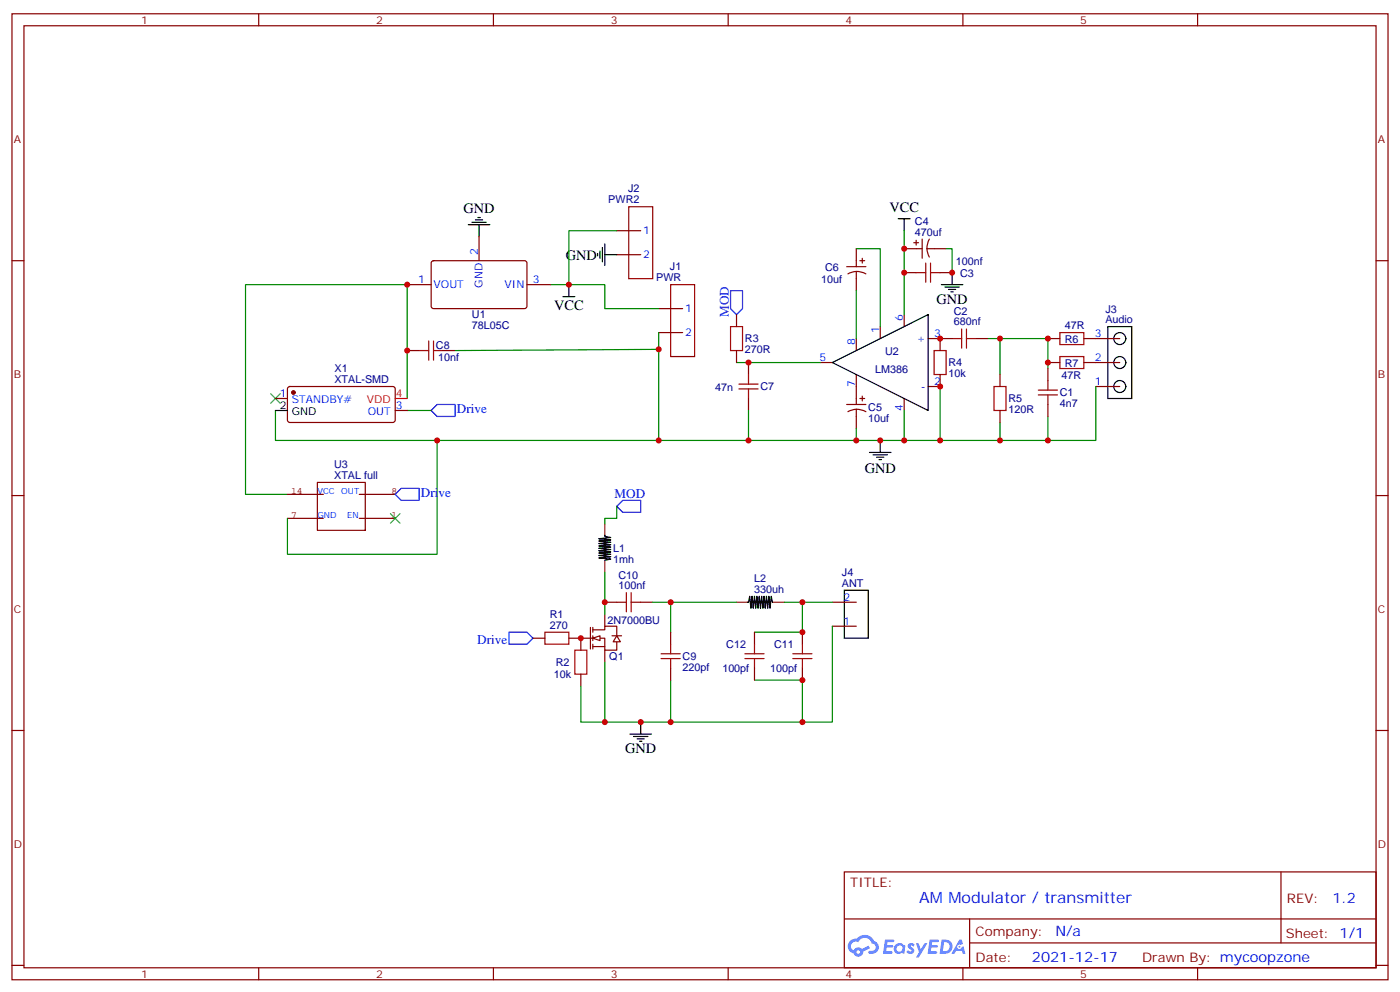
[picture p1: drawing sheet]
<svg xmlns="http://www.w3.org/2000/svg" width="412mm" height="292mm" viewBox="0 0 412 292" stroke-linecap="round" stroke-linejoin="round" font-family="sans-serif">
<g fill="none" stroke="#870000" stroke-width=".35">
<path d="M3.5 4.1h405.4v284.3h-405.4zM7.1 7.6h398.2v277.3h-398.2zM76.2 4.1v3.5M145.3 4.1v3.5M214.5 4.1v3.5M283.6 4.1v3.5M352.8 4.1v3.5M3.5 76.7h3.6M405.3 76.7h3.6M3.5 145.9h3.6M405.3 145.9h3.6M3.5 215h3.6"/>
<path d="M405.3 215h3.6M248.7 256.6h156.6v28.3h-156.6zM377.3 256.7v20.8M248.7 270.5h156.5M285.6 277.5h119.6M285.6 270.5v14.1M3.5 284.2h3.6M76.2 284.9v3.5M145.3 284.9v3.5M214.5 284.9v3.5M283.6 284.9v3.5M352.8 284.9v3.5"/>
<path d="M405.3 284.2h3.6"/>
</g>
<g fill="#5487ff">
<path d="M267.7 277.8a1.22 1.22 0 0 1 1.7 .3l-.4 .6a.47 .47 0 0 0-.3-.4 .47 .47 0 0 0-.5 .1l.1 .3a1.14 1.14 0 0 1 .8 1.7 1.14 1.14 0 0 1-1.9 0l-.2-.2 .5-.5 .7 .4a.29 .29 0 0 0 .3-.2 .29 .29 0 0 0-.2-.4 1.04 1.04 0 0 1-.6-1.7z"/>
<path d="M260.7 276.6h2.4l.3 .2-.2 .5h-1.8l-.1 .9h1.5l.3 .3-.3 .4h-1.6l-.2 1.1 1.7 .1 .2 .3-.2 .3h-2.6z"/>
<path d="M273.8 276.6h2.4l.3 .2-.1 .5h-1.8l-.2 .9h1.6l.3 .3-.4 .4h-1.6l-.1 1.1 1.7 .1 .2 .3-.2 .3h-2.6z"/>
<path d="M282.6 276.6h.7l.3 1.2-.6 .3a.69 .69 0 0 0-1 .3 .69 .69 0 0 0 .4 1 .69 .69 0 0 0 .9-.6l.5-.3 .6 2.2h-.8l-.2-.9h-1.8l-.5 .9h-.8z"/>
<path d="M269.8 277.7h.8l.6 1.8 1.1-1.8h.9l-2.6 4.1h-.8l.9-1.5z"/>
<path d="M277.4 276.6l-.6 4.1h1.3a2.11 2.11 0 0 0 2.5-2.1 2.11 2.11 0 0 0-2.5-2zM278.1 277.3a1.39 1.39 0 0 1 1.7 1.4 1.39 1.39 0 0 1-1.8 1.3h-.3z"/>
<path d="M263.7 278.2a1.54 1.54 0 0 0-.1 2.1 1.54 1.54 0 0 0 2.2 .2l.6 .2 .3-2.3-.2-.2-.4-.1a1.49 1.49 0 0 0-2.4 .1zM264 279.2a.94 .94 0 0 1 1.8 0 .94 .94 0 0 1-1.8 0z"/>
<path d="M250.4 276.9a2.18 2.18 0 0 0 1.1 3.8 1.44 1.44 0 0 0 1.6 .9 1.44 1.44 0 0 0 1.2-1.5l2-1-.5-.7-1.9 .9a1.47 1.47 0 0 0-2.4 .5 1.39 1.39 0 0 1-.7-2 1.39 1.39 0 0 1 2-.4 2.12 2.12 0 0 1 2.2-1.3 2.12 2.12 0 0 1 1.9 1.6 1.14 1.14 0 0 1 1.1 1.5 1.14 1.14 0 0 1-1.7 .7 .43 .43 0 0 0-.5 .3 .43 .43 0 0 0 .4 .5 1.98 1.98 0 0 0 2.5-1.2 1.98 1.98 0 0 0-1.2-2.5 3.1 3.1 0 0 0-5.3-.7l-.9 .1zM252.3 280.2a.55 .55 0 0 1 1.1 0 .55 .55 0 0 1-1.1 0z"/>
<circle cx="282.6" cy="278.7" r=".26"/>
</g>
<path d="M171.1 187.9h7.1v3.5h3.5v-2.5M173.9 184.7v6.3M174.6 185.4h3.6v-1.1h3.5v2.8M174.6 184.7v1.4M174.6 187.1v1.5M174.6 189.6v1.4M174.6 190.3h3.6M178.2 180.8v3.5M178.2 191.4v3.5M180.3 187.1h2.8" fill="none" stroke="#870000" stroke-width=".35"/>
<g fill="#fff" stroke="#870000" stroke-width=".35">
<path d="M181.7 187.1l1 1.8h-2.1z"/>
<path d="M174.6 187.9l2.1-.8v1.5z"/>
</g>
<g fill="none" stroke="#000" stroke-width=".35">
<path d="M137.9 66.1h6.4M139 65.4h4.2M140.1 64.7h2.1M140.8 64h.7M141.1 66.1v3.6M176 74.6v.7M176.7 73.9v2.1M177.4 72.8v4.3M178.2 75h3.5M178.2 71.8v6.3M264.6 64.4h3.5M266.3 64.4v3.5"/>
<path d="M165.8 87.3h3.5M167.6 83.8v3.5M277.3 83.8h6.3M278.3 84.5h4.3M279.4 85.2h2.1M280.1 85.9h.7M280.5 80.3v3.5M326.3 96.1h7.1v21.2h-7.1zM245.2 106.7l28.2-14.1v28.2zM81.1 120.8h3.6M256.1 133.2h6.4M257.2 133.9h4.2"/>
<path d="M258.2 134.6h2.1M258.9 135.3h.7M259.3 129.6v3.6M178.2 157.5v.4l1.7 .3-3.5 .4 3.5 .3-3.5 .4 3.5 .3-3.5 .4 3.5 .3-3.5 .4 3.5 .3-3.5 .4 3.5 .3-3.5 .4 3.5 .4-3.5 .3 3.5 .4-3.5 .3 3.5 .4-3.5 .3 3.5 .4-1.7 .3M220.1 177.3h.4l.3-1.8 .4 3.5 .3-3.5 .4 3.5 .3-3.5 .4 3.5 .4-3.5 .3 3.5 .4-3.5 .3 3.5 .4-3.5 .3 3.5 .4-3.5 .3 3.5 .4-3.5 .3 3.5 .4-3.5 .3 3.5 .4-3.5 .3 1.8M248.7 173.7h7.1v14.2h-7.1zM185.6 216.1h6.3M186.6 216.8h4.3M187.7 217.5h2.1M188.4 218.2h.7M188.7 212.5v3.6"/>
<circle cx="329.8" cy="99.7" r="1.76"/>
<circle cx="329.8" cy="106.7" r="1.76"/>
<circle cx="329.8" cy="113.8" r="1.76"/>
</g>
<path d="M215.2 85.5h3.5v5.3l-1.7 1.8-1.8-1.8zM127 120.8l1.8-1.7h5.3v3.5h-5.3zM116.4 145.5l1.8-1.7h5.3v3.5h-5.3zM181.7 149l1.7-1.7h5.3v3.5h-5.3zM149.9 186.1h5.3l1.8 1.8-1.8 1.7h-5.3z" fill="none" stroke="#00f" stroke-width=".35"/>
<g fill="none" stroke="#a10000" stroke-width=".35">
<path d="M272.7 77.4v5.7M274.1 77.4v5.7M215.2 96.1h3.5v7.1h-3.5zM269.9 80.3h2.8M274.1 80.3h2.8M280.5 99.7h2.8M283.3 96.8v5.7M284.7 96.8v5.7M284.7 99.7h2.8M312.2 97.9h7.1v3.5h-7.1zM123.5 103.2h2.8M126.3 100.4v5.6"/>
<path d="M127.7 103.2h2.8M127.7 100.4v5.6M217.7 113.1h5.6M217.7 114.5h5.6M220.5 110.2v2.9M220.5 114.5v2.8M275.2 103.2h3.5v7h-3.5zM292.8 113.8h3.5v7h-3.5zM305.9 114.8h5.6M305.9 116.2h5.6M308.7 112v2.8M308.7 116.2v2.9"/>
<path d="M312.2 105h7.1v3.5h-7.1zM181.7 177.3h2.8M184.5 174.4v5.7M185.9 174.4v5.7M185.9 177.3h2.8M160.5 186.1h7.1v3.5h-7.1zM169.3 191.4h3.6v7h-3.6zM194.7 192.4h5.7M194.7 193.9h5.7M197.6 189.6v2.8M197.6 193.9v2.8M219.4 192.4h5.7"/>
<path d="M219.4 193.9h5.7M222.2 189.6v2.8M222.2 193.9v2.8M233.5 192.4h5.7M233.5 193.9h5.7M236.4 189.6v2.8M236.4 193.9v2.8"/>
</g>
<g fill="none" stroke="#870000" stroke-width=".35">
<path d="M127.2 76.9l.5-.2 27.1 .1 .4 .6v13l-.7 .4h-27.1l-.4-.7v-12.7zM141.1 69.7v7M181.7 67.9h7M181.7 75h7M249.4 78.5h5.7M252.2 79.9l1.5 .2 1.4 .5M252.2 79.9l-2.4 .7M252.2 73.2v5.3M252.2 79.9v5.6M253.3 76.7h1.4M254 76v1.4M266.3 73.2h5.3"/>
<path d="M269.2 71.4h1.4M269.9 70.7v1.4M271.6 70.4v5.6M273 73.2l.8 2.5M273 73.2h5.7M273.8 70.4l-.6 1.3-.2 1.5M119.9 83.8h7.1M155.2 83.8h7.1M194 90.8h7.1M194 97.9h7.1M217 92.6v3.5M252.2 99.7v3.5"/>
<path d="M259.3 96.1v3.6M266.3 92.6v3.5M266.3 80.3h3.6M273.4 99.7h7.1M276.9 99.7v3.5M276.9 80.3h3.6M287.5 99.7h3.5M308.7 99.7h3.5M319.3 99.7h10.5M81.1 117.3h3.6M84.9 114l.5-.2h30.6l.4 .7v9.4l-.7 .5-30.6-.1-.4-.7v-9.1zM119.9 103.2h3.6"/>
<path d="M130.5 103.2h3.6M217 103.2v3.5M220.5 106.7v3.5M220.5 117.3v3.5M241.7 106.7h3.5M249.4 119.1h5.7M252.2 110.2v8.9M253.3 117.3h1.4M254 116.6v1.4M266.3 117.3v3.5M276.9 110.2v3.6h-3.5M294.6 110.2v3.6"/>
<path d="M308.7 106.7h3.5M308.7 108.5v3.5M308.7 119.1v3.5M319.3 106.7h10.5M322.8 113.8h7M116.4 120.8h3.5M252.2 120.5l1.5 .1 1.4 .6M252.2 120.5l-2.4 .7M252.2 120.5v5.6M294.6 120.8v3.6M178.2 177.3h3.5M188.7 177.3h3.6"/>
<path d="M245.2 177.3h7M157 187.9h3.5M167.6 187.9h3.5v3.5M171.1 198.4v3.6M197.6 186.1v3.5M197.6 196.7v3.5M222.2 186.1v3.5M222.2 196.7v3.5M236.4 186.1v3.5M236.4 196.7v3.5M245.2 184.3h7"/>
</g>
<g fill="none" stroke="#008700" stroke-width=".35">
<path d="M181.7 67.9h-14.1v15.9h-5.3M252.2 73.2h7.1v22.9M266.3 67.9v24.7M278.7 73.2h1.8v7.1M167.6 83.8h10.6v7h15.8M194 97.9v31.7M252.2 85.5v14.2M291 99.7h3.6v10.5M294.6 99.7h14.1v8.8M119.9 117.3v-33.5h-47.6v61.7h12.4M194 102.8l-59.9 .4M217 106.7h24.7"/>
<path d="M276.9 113.8v15.8h-10.6v-8.8M322.8 113.8v15.8h-14.1M81.1 120.8v8.8h171.1M119.9 120.8h7.1M128.8 129.6v33.6h-44.1v-10.6M220.5 120.8v8.8M252.2 126.1v3.5h14.1M294.6 124.4v5.2h-17.7M308.7 122.6v7h-14.1M181.7 149v3.6h-3.5v1.7M178.2 168.5v12.3M192.3 177.3h24.7"/>
<path d="M197.6 177.3v8.8M231.1 177.3h14.1M236.4 177.3v8.8h-14.2M178.2 194.9v17.6h-7.1v-10.5M245.2 184.3v28.2h-8.8M197.6 200.2v12.3M222.2 200.2h14.2v12.3h-58.2"/>
</g>
<path d="M178.2 154.3v3.6M178.2 164.9v3.6M217 177.3h3.5M227.5 177.3h3.6" fill="none" stroke="#8c2424" stroke-width=".35"/>
<path d="M185.2 60.9h7.1v21.1h-7.1zM197.6 83.8h7v21.2h-7z" fill="none" stroke="#900" stroke-width=".35"/>
<path d="M79.7 115.9l2.8 2.8M82.5 115.9l-2.8 2.8M115 151.2l2.8 2.8M117.8 151.2l-2.8 2.8" fill="none" stroke="#3c3" stroke-width=".35"/>
<path d="M84.7 145.5h10.5M84.7 152.6h10.5M93.5 142h14.1v14.1h-14.1zM105.8 145.5h10.6M105.8 152.6h10.6" fill="none" stroke="#850000" stroke-width=".35"/>
<circle cx="86.4" cy="115.5" r=".53" fill="#870000" stroke="#870000" stroke-width=".35"/>
<path d="M116.4 117.3h3.5" fill="none" stroke="#f00" stroke-width=".35"/>
<g fill="#c00">
<circle cx="220.5" cy="106.7" r=".88"/>
<circle cx="308.7" cy="99.7" r=".88"/>
<circle cx="308.7" cy="106.7" r=".88"/>
<circle cx="294.6" cy="129.6" r=".88"/>
<circle cx="294.6" cy="99.7" r=".88"/>
<circle cx="276.9" cy="129.6" r=".88"/>
<circle cx="266.3" cy="129.6" r=".88"/>
<circle cx="276.9" cy="99.7" r=".88"/>
<circle cx="276.9" cy="113.8" r=".88"/>
<circle cx="259.3" cy="129.6" r=".88"/>
<circle cx="266.3" cy="73.2" r=".88"/>
<circle cx="266.3" cy="80.3" r=".88"/>
<circle cx="280.5" cy="80.3" r=".88"/>
<circle cx="308.7" cy="129.6" r=".88"/>
<circle cx="236.4" cy="177.3" r=".88"/>
<circle cx="171.1" cy="187.9" r=".88"/>
<circle cx="119.9" cy="103.2" r=".88"/>
<circle cx="119.9" cy="83.8" r=".88"/>
<circle cx="128.8" cy="129.6" r=".88"/>
<circle cx="197.6" cy="177.3" r=".88"/>
<circle cx="178.2" cy="177.3" r=".88"/>
<circle cx="178.2" cy="212.5" r=".88"/>
<circle cx="197.6" cy="212.5" r=".88"/>
<circle cx="188.7" cy="212.5" r=".88"/>
<circle cx="236.4" cy="212.5" r=".88"/>
<circle cx="236.4" cy="186.1" r=".88"/>
<circle cx="236.4" cy="200.2" r=".88"/>
<circle cx="167.6" cy="83.8" r=".88"/>
<circle cx="194" cy="129.6" r=".88"/>
<circle cx="194" cy="102.8" r=".88"/>
<circle cx="252.2" cy="129.6" r=".88"/>
<circle cx="220.5" cy="129.6" r=".88"/>
</g>
<text font-size="4.6" fill="#00f" x="270.8" y="265.7">AM Modulator / transmitter</text>
<g font-size="4.2">
<text x="136.5" y="62.8">GND</text>
<text x="262" y="62.3">VCC</text>
<text x="166.7" y="76.5">GND</text>
<text x="275.9" y="89.4">GND</text>
<text x="163.2" y="91.3">VCC</text>
<text x="254.7" y="139.3">GND</text>
<text x="184.1" y="221.7">GND</text>
</g>
<g font-size="4.2" fill="#00f">
<text x="392.5" y="265.9">1.2</text>
<text x="310.9" y="275.5">N/a</text>
<text x="304" y="283.3">2021-12-17</text>
</g>
<g font-size="3.9" fill="#00f">
<text x="214.6" y="93.2" transform="rotate(-90 214.6 93.2)">MOD</text>
<text x="134.6" y="121.5">Drive</text>
<text x="124" y="146.2">Drive</text>
<text x="181" y="146.7">MOD</text>
<text x="140.6" y="189.6">Drive</text>
</g>
<g font-size="3.9" fill="#800">
<text x="250.5" y="261.2">TITLE:</text>
<text x="379.1" y="265.9">REV:</text>
<text x="287.4" y="275.4">Company:</text>
<text x="378.7" y="276">Sheet: 1/1</text>
<text x="287.4" y="283.1">Date:</text>
<text x="336.4" y="283.2">Drawn By: mycoopzone</text>
</g>
<g font-size="3.2" fill="#800">
<text x="41.6" y="7.1">1</text>
<text x="110.8" y="7.1">2</text>
<text x="179.9" y="7.1">3</text>
<text x="249.1" y="7.1">4</text>
<text x="318.2" y="7.1">5</text>
<text x="4.1" y="42.2">A</text>
<text x="405.9" y="42.2">A</text>
<text x="4.1" y="111.3">B</text>
<text x="405.9" y="111.3">B</text>
<text x="4.1" y="180.4">C</text>
<text x="405.9" y="180.4">C</text>
<text x="4.1" y="249.6">D</text>
<text x="405.9" y="249.6">D</text>
<text x="41.6" y="287.9">1</text>
<text x="110.8" y="287.9">2</text>
<text x="179.9" y="287.9">3</text>
<text x="249.1" y="287.9">4</text>
<text x="318.2" y="287.9">5</text>
</g>
<g font-size="3.2" fill="#000080">
<text x="179.2" y="59.8">PWR2</text>
<text x="185" y="56.5">J2</text>
<text x="269.5" y="69.3">470uf</text>
<text x="269.5" y="66.1">C4</text>
<text x="281.6" y="77.9">100nf</text>
<text x="193.3" y="82.7">PWR</text>
<text x="197.4" y="79.5">J1</text>
<text x="241.9" y="83.2">10uf</text>
<text x="243.1" y="79.7">C6</text>
<text x="282.9" y="81.4">C3</text>
<text x="139" y="93.7">U1</text>
<text x="281" y="95.8">680nf</text>
<text x="281" y="92.7">C2</text>
<text x="325.6" y="95.1">Audio</text>
<text x="325.6" y="92">J3</text>
<text x="139" y="96.8">78L05C</text>
<text x="219.4" y="100.8">R3</text>
<text x="313.6" y="96.8">47R</text>
<text x="313.6" y="100.8">R6</text>
<text x="128.4" y="102.6">C8</text>
<text x="129" y="106.1">10nf</text>
<text x="219.4" y="103.9">270R</text>
<text x="260.7" y="104.4">U2</text>
<text x="279.4" y="107.9">R4</text>
<text x="313.6" y="107.9">R7</text>
<text x="98.5" y="112.7">XTAL-SMD</text>
<text x="98.5" y="109.5">X1</text>
<text x="257.8" y="109.7">LM386</text>
<text x="279.4" y="111">10k</text>
<text x="312.7" y="111.4">47R</text>
<text x="210.7" y="114.9">47n</text>
<text x="224" y="114.9">C7</text>
<text x="297" y="118.4">R5</text>
<text x="312.2" y="119.8">4n7</text>
<text x="312.2" y="116.7">C1</text>
<text x="255.8" y="124.2">10uf</text>
<text x="255.8" y="121.1">C5</text>
<text x="297" y="121.5">120R</text>
<text x="98.4" y="137.7">U3</text>
<text x="98.4" y="140.9">XTAL full</text>
<text x="180.6" y="165.6">1mh</text>
<text x="180.6" y="162.6">L1</text>
<text x="182.2" y="173.4">100nf</text>
<text x="182.2" y="170.3">C10</text>
<text x="222.2" y="171.3">L2</text>
<text x="248" y="172.7">ANT</text>
<text x="248" y="169.5">J4</text>
<text x="222.2" y="174.4">330uh</text>
<text x="161.9" y="185">270</text>
<text x="161.9" y="181.9">R1</text>
<text x="178.9" y="183.7">2N7000BU</text>
<text x="213.9" y="190.8">C12</text>
<text x="228" y="190.8">C11</text>
<text x="163.7" y="196">R2</text>
<text x="179.5" y="194.3">Q1</text>
<text x="201.1" y="197.4">220pf</text>
<text x="201.1" y="194.3">C9</text>
<text x="212.8" y="197.8">100pf</text>
<text x="226.9" y="197.8">100pf</text>
<text x="163.1" y="199.6">10k</text>
</g>
<g font-size="3.2" fill="#00f">
<text x="189.4" y="69">1</text>
<text x="140.8" y="75" transform="rotate(-90 140.8 75)">2</text>
<text x="189.4" y="76">2</text>
<text x="123.2" y="83.4">1</text>
<text x="157" y="83.4">3</text>
<text x="127.7" y="84.8">VOUT</text>
<text x="142.2" y="84.7" transform="rotate(-90 142.2 84.7)">GND</text>
<text x="148.6" y="84.8">VIN</text>
<text x="201.8" y="91.9">1</text>
<text x="266" y="94.4" transform="rotate(-90 266 94.4)">6</text>
<text x="201.8" y="99">2</text>
<text x="251.9" y="101.4" transform="rotate(-90 251.9 101.4)">8</text>
<text x="258.9" y="97.9" transform="rotate(-90 258.9 97.9)">1</text>
<text x="270.1" y="100.7">+</text>
<text x="275.2" y="99.3">3</text>
<text x="322.5" y="99.3">3</text>
<text x="241.4" y="106.4">5</text>
<text x="322.5" y="106.4">2</text>
<text x="275.2" y="113.4">2</text>
<text x="322.5" y="113.4">1</text>
<text x="82.5" y="116.9">1</text>
<text x="86" y="118.7">STANDBY#</text>
<text x="251.9" y="114" transform="rotate(-90 251.9 114)">7</text>
<text x="271.3" y="114.8">-</text>
<text x="108.3" y="122.2">OUT</text>
<text x="116.6" y="120.5">3</text>
<text x="266" y="121.1" transform="rotate(-90 266 121.1)">4</text>
<text x="248.5" y="176.9">2</text>
<text x="248.5" y="184">1</text>
</g>
<g font-size="3.2" fill="#f00">
<text x="108.1" y="118.7">VDD</text>
<text x="116.6" y="116.9">4</text>
</g>
<g font-size="3.2">
<text x="82.5" y="120.5">2</text>
<text x="86" y="122.2">GND</text>
</g>
<g font-size="2.8" fill="#840000">
<text x="85.7" y="145.5">14</text>
<text x="115.4" y="145.5">8</text>
<text x="85.7" y="152.5">7</text>
<text x="115.4" y="152.5">1</text>
</g>
<g font-size="2.5" fill="#00f">
<text x="93.5" y="145.5">VCC</text>
<text x="100.5" y="145.5">OUT</text>
<text x="93.5" y="152.6">GND</text>
<text x="102.3" y="152.6">EN</text>
</g>
</svg>
